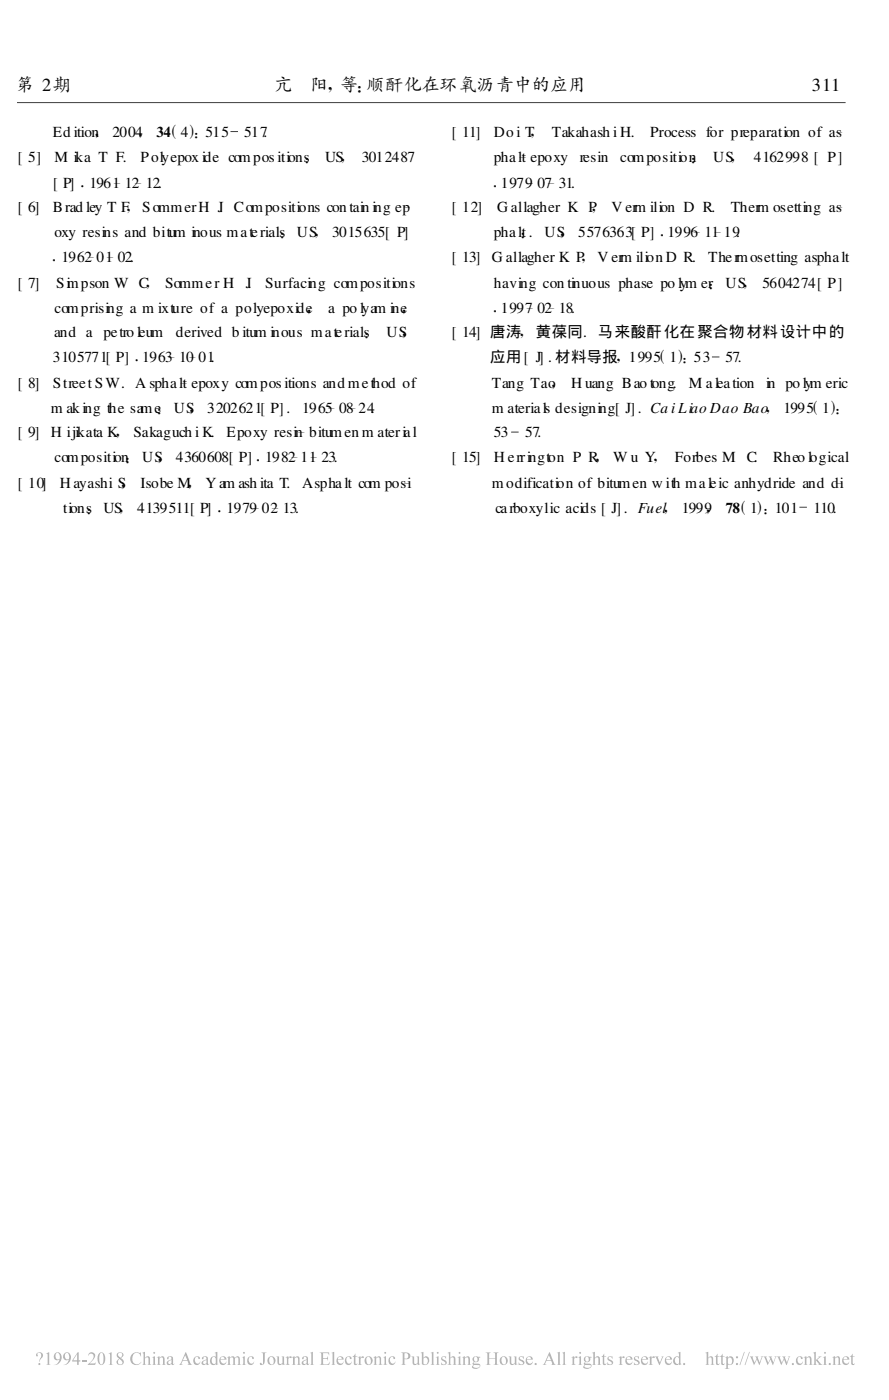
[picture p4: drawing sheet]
<svg xmlns="http://www.w3.org/2000/svg" width="179mm" height="281mm" viewBox="0 0 179 281" stroke-linecap="round" stroke-linejoin="round" font-family="sans-serif">
<path d="M3.4 20.6h166.4M46.3 26.4h1.5M143 71.7h1.5M102.6 86.8h1.5M160.5 101.9h1.5" fill="none" stroke="#444" stroke-width=".21"/>
<g fill="#b3b3b3">
<path d="M7.3 272a.73 .73 0 0 1 1.2-.1 .73 .73 0 0 1-.3 1.2l-.3 .5v-.5a.93 .93 0 0 0 .1-1.3h-.2a.48 .48 0 0 0-.3 .7l-.2-.2zM7.7 274a.22 .22 0 0 1 .4 0 .22 .22 0 0 1-.4 0z" fill-rule="evenodd"/>
<path d="M141.6 271.8l.6-.2v1.2a.54 .54 0 0 1 .7-.3 .54 .54 0 0 1 .3 .7v.9l.3 .1h-.9l.3-.2v-1a.35 .35 0 0 0-.3-.3 .35 .35 0 0 0-.4 .2v1.2l.3 .1h-.9l.3-.2v-2z" fill-rule="evenodd"/>
<path d="M13 271.8a.93 .93 0 0 1 1.1 .3 .93 .93 0 0 1 .1 1.1 1.34 1.34 0 0 1-1.5 1 1.26 1.26 0 0 0 1.1-1.1 .77 .77 0 0 1-1.1-.2 .77 .77 0 0 1 .3-1.1zM13.3 271.8a.64 .64 0 0 0-.3 .9 .64 .64 0 0 0 .9 .3 .99 .99 0 0 0-.5-1.2z" fill-rule="evenodd"/>
<path d="M15.6 271.7h.2v1.6h.3v.2h-.3v.7h-.3v-.7h-1v-.2zM15.5 272l-.8 1.3h.8z" fill-rule="evenodd"/>
<path d="M16.4 273.2h1v.3h-1z" fill-rule="evenodd"/>
<path d="M17.9 271.8a.73 .73 0 0 1 1 .1 .73 .73 0 0 1 0 1l-.9 1h.9l.4-.2-.2 .5h-1.5a2.65 2.65 0 0 0 1.2-1.9 .6 .6 0 0 0-.6-.3 .6 .6 0 0 0-.5 .4z" fill-rule="evenodd"/>
<path d="M19.9 271.9a.67 .67 0 0 1 .8-.2 .67 .67 0 0 1 .4 .7 1.34 1.34 0 0 1-.7 1.8 1.53 1.53 0 0 1-.5-2.3zM20.2 271.8a2.28 2.28 0 0 0 0 2.3h.3a2.23 2.23 0 0 0 0-2.3z" fill-rule="evenodd"/>
<path d="M21.8 272l.6-.3v2.2l.3 .3h-.9l.3-.1v-1.7v-.4z" fill-rule="evenodd"/>
<path d="M45.5 272.7l.6-.2v.3a.52 .52 0 0 1 .5-.3 .52 .52 0 0 1 .5 .3 .53 .53 0 0 1 .7-.3 .53 .53 0 0 1 .4 .6v.9l.2 .2h-.8l.3-.2v-.9a.35 .35 0 0 0-.3-.4 .35 .35 0 0 0-.4 .3v1.1l.2 .1h-.8l.2-.2v-.9a.37 .37 0 0 0-.2-.4 .37 .37 0 0 0-.5 .2v1.1l.3 .2h-.8l.2-.1v-1.3z" fill-rule="evenodd"/>
<path d="M125.8 272.7a.67 .67 0 0 1 .8-.2 .67 .67 0 0 1 .4 .7h-1.2a.6 .6 0 0 0 .4 .7 .6 .6 0 0 0 .8-.4 .74 .74 0 0 1-1 .7 .74 .74 0 0 1-.4-1.1zM126 272.7l-.2 .3h.8a.39 .39 0 0 0-.2-.4 .39 .39 0 0 0-.4 .1z" fill-rule="evenodd"/>
<path d="M28.5 271.8l.6-.2v1.2a.55 .55 0 0 1 .7-.3 .55 .55 0 0 1 .3 .7v.8l.3 .2h-.8l.2-.2v-1a.35 .35 0 0 0-.3-.3 .35 .35 0 0 0-.4 .2v1.1l.3 .2h-.9l.3-.1v-.3v-1.7v-.3z" fill-rule="evenodd"/>
<path d="M78.2 272.7a.54 .54 0 0 1 .7-.3 .54 .54 0 0 1 .3 .6h-.1a.42 .42 0 0 0-.5-.4 .42 .42 0 0 0-.3 .6 .59 .59 0 0 0 .4 .7 .59 .59 0 0 0 .7-.4 .75 .75 0 0 1-1 .7 .75 .75 0 0 1-.4-1.1z" fill-rule="evenodd"/>
<path d="M9.2 272l.7-.3v2.3l.3 .2h-.9l.3-.1v-2z" fill-rule="evenodd"/>
<path d="M53.6 273.3a.85 .85 0 0 1 1.7 0 .85 .85 0 0 1-1.7 0zM54.2 272.7a.86 .86 0 0 0 .5 1.4 .91 .91 0 0 0-.3-1.5z" fill-rule="evenodd"/>
<path d="M128.9 272.7a.69 .69 0 0 1 .8-.2 .69 .69 0 0 1 .4 .7h-1.2a.6 .6 0 0 0 .4 .7 .6 .6 0 0 0 .8-.4 .7 .7 0 0 1-.8 .8 .7 .7 0 0 1-.6-.9zM129.1 272.7l-.2 .3h.9a.4 .4 0 0 0-.3-.4 .4 .4 0 0 0-.4 .1z" fill-rule="evenodd"/>
<path d="M39.1 272.7a.56 .56 0 0 1 .6-.2 .56 .56 0 0 1 .4 .5 .27 .27 0 0 1-.3-.1 .27 .27 0 0 1-.1-.2 .6 .6 0 0 0-.6 .3 .6 .6 0 0 0 .2 .7 .55 .55 0 0 0 .5 .2 .55 .55 0 0 0 .5-.4 .76 .76 0 0 1-1 .7 .76 .76 0 0 1-.5-1.1z" fill-rule="evenodd"/>
<path d="M88.7 272.6l.9-.1v.5a.45 .45 0 0 0-.3-.4 .45 .45 0 0 0-.5 .1v.3l.3 .2a.59 .59 0 0 1 .5 .7 .59 .59 0 0 1-.9 .3h-.1v-.5a.45 .45 0 0 0 .3 .4 .45 .45 0 0 0 .5-.2v-.3l-.7-.4-.1-.3z" fill-rule="evenodd"/>
<path d="M44.2 272.7a.69 .69 0 0 1 .8-.2 .69 .69 0 0 1 .5 .7h-1.2a.6 .6 0 0 0 .3 .7 .6 .6 0 0 0 .8-.4 .7 .7 0 0 1-.8 .8 .7 .7 0 0 1-.6-.9zM44.4 272.7l-.1 .3h.8a.4 .4 0 0 0-.2-.4 .4 .4 0 0 0-.5 .1z" fill-rule="evenodd"/>
<path d="M23.6 271.8a.63 .63 0 0 1 1 .1 .63 .63 0 0 1-.3 .9 .73 .73 0 0 1 .6 .9 .73 .73 0 0 1-.8 .6 .73 .73 0 0 1-.7-.8l.5-.6a.68 .68 0 0 1-.3-1.1zM23.8 271.9l-.1 .3 .5 .6a.49 .49 0 0 0 .4-.7 .49 .49 0 0 0-.8-.2zM24 273a.55 .55 0 0 0-.3 .8 .55 .55 0 0 0 .9 .1l-.1-.4z" fill-rule="evenodd"/>
<path d="M133.7 272.7a.69 .69 0 0 1 .8-.2 .69 .69 0 0 1 .4 .7h-1.2a.6 .6 0 0 0 .4 .7 .6 .6 0 0 0 .8-.4 .7 .7 0 0 1-.8 .8 .7 .7 0 0 1-.6-.9zM133.9 272.7l-.2 .3h.8a.4 .4 0 0 0-.2-.4 .4 .4 0 0 0-.4 .1z" fill-rule="evenodd"/>
<path d="M49.8 272.7a.54 .54 0 0 1 .7-.3 .54 .54 0 0 1 .4 .6h-.2a.42 .42 0 0 0-.5-.4 .42 .42 0 0 0-.3 .6 .59 .59 0 0 0 .4 .7 .59 .59 0 0 0 .7-.4 .75 .75 0 0 1-.9 .7 .75 .75 0 0 1-.4-1.1z" fill-rule="evenodd"/>
<path d="M52.5 271.7h1l-.3 .3v1.4a.62 .62 0 0 1-.2 .7 .62 .62 0 0 1-.8 0l.1-.3h.2l.2 .3 .1-.2v-1.9z" fill-rule="evenodd"/>
<path d="M55.4 272.5h.6v1.1a.36 .36 0 0 0 .3 .4 .36 .36 0 0 0 .4-.2v-1.1l-.2-.2h.5v1.4l.3 .1-.6 .2v-.3a.54 .54 0 0 1-.6 .3 .54 .54 0 0 1-.4-.6v-.9z" fill-rule="evenodd"/>
<path d="M57.3 272.7l.6-.2v.3l.4-.3a.18 .18 0 0 1 .3 .1 .18 .18 0 0 1-.2 .2l-.3-.1-.2 .3v1l.3 .2h-.9l.3-.1v-.3v-1z" fill-rule="evenodd"/>
<path d="M105.8 272.7a.69 .69 0 0 1 .7-.2 .69 .69 0 0 1 .5 .7h-1.2a.6 .6 0 0 0 .4 .7 .6 .6 0 0 0 .7-.4 .7 .7 0 0 1-.7 .8 .7 .7 0 0 1-.6-.9zM105.9 272.7l-.1 .3h.8a.4 .4 0 0 0-.2-.4 .4 .4 0 0 0-.5 .1z" fill-rule="evenodd"/>
<path d="M62.3 271.8l.5-.2v2.5l.3 .1h-.8l.2-.1v-.3v-1.8z" fill-rule="evenodd"/>
<path d="M60.8 272.6a.6 .6 0 0 1 .7-.1 .6 .6 0 0 1 .3 .6l.1 .9h.2l-.4 .2-.1-.2a.49 .49 0 0 1-.8 .2 .49 .49 0 0 1-.1-.7l.9-.4-.1-.3a.32 .32 0 0 0-.4-.2 .32 .32 0 0 0-.2 .4l-.2 .1-.1-.2zM61 273.5l-.1 .4 .2 .1 .5-.1v-.7z" fill-rule="evenodd"/>
<path d="M64.2 271.7h1.9v.6l-.3-.4-.9-.1v1h.8l.2-.3v.8l-.2-.3h-.8v1l.1 .1a.89 .89 0 0 0 1.2-.5l-.1 .6h-1.9l.3-.1v-.3v-1.8z" fill-rule="evenodd"/>
<path d="M66.5 271.8l.6-.2v2.4l.2 .2h-.8l.3-.1v-2.1z" fill-rule="evenodd"/>
<path d="M92.1 271.8a.2 .2 0 0 1 .4 0 .2 .2 0 0 1-.4 0zM91.8 272.7l.6-.2v1.5l.3 .2h-.8l.2-.1v-1.3z" fill-rule="evenodd"/>
<path d="M71.3 272l.1 .5h.4v.1h-.4v1.3l.1 .1 .3-.1a.38 .38 0 0 1-.5 .4 .38 .38 0 0 1-.3-.5v-1.2h-.2z" fill-rule="evenodd"/>
<path d="M130.2 272.7l.6-.2v.3l.3-.3h.2a.2 .2 0 0 1 .1 .3 .2 .2 0 0 1-.3-.1l-.3 .3v1l.3 .2h-.9l.3-.2v-1.2z" fill-rule="evenodd"/>
<path d="M71.8 272.7l.6-.2v.3l.3-.3h.2a.2 .2 0 0 1 .1 .3 .21 .21 0 0 1-.4-.1l-.2 .3v1l.3 .2h-.9l.3-.2v-1.2z" fill-rule="evenodd"/>
<path d="M127.4 272.6l.9-.1v.5a.47 .47 0 0 0-.3-.4 .47 .47 0 0 0-.5 .1l.3 .5a.59 .59 0 0 1 .6 .8 .59 .59 0 0 1-1 .2h-.1v-.5a.48 .48 0 0 0 .3 .4 .48 .48 0 0 0 .6-.2l-.1-.3-.7-.4-.1-.3z" fill-rule="evenodd"/>
<path d="M77.2 271.8a.18 .18 0 0 1 .3 0 .18 .18 0 0 1-.3 0zM76.9 272.7l.6-.2v1.5l.3 .2h-.9l.3-.1v-.3v-1z" fill-rule="evenodd"/>
<path d="M30.8 271.8a.18 .18 0 0 1 .3 0 .18 .18 0 0 1-.3 0zM30.5 272.7l.6-.2v1.5l.3 .2h-.8l.2-.1v-1.3z" fill-rule="evenodd"/>
<path d="M80.5 271.7h.9a.74 .74 0 0 1 1 .8 .74 .74 0 0 1-1.1 .6l-.1-.1v1l.4 .2h-1.1l.3-.1 .1-.3v-1.8zM81.2 271.9v1a.57 .57 0 0 0 .8-.5 .57 .57 0 0 0-.8-.5z" fill-rule="evenodd"/>
<path d="M82.5 272.5h.6v1.1a.36 .36 0 0 0 .3 .4 .36 .36 0 0 0 .5-.2l-.1-1.1-.2-.2h.5v1.3l.1 .2h.2l-.5 .2v-.3a.54 .54 0 0 1-.7 .3 .54 .54 0 0 1-.4-.6v-.9z" fill-rule="evenodd"/>
<path d="M48.8 271.8a.2 .2 0 0 1 .4 0 .2 .2 0 0 1-.4 0zM48.6 272.7l.5-.2 .1 1.5 .2 .2h-.8l.2-.1 .1-.3-.1-1z" fill-rule="evenodd"/>
<path d="M86.5 271.8l.5-.2v2.5l.3 .1h-.8l.2-.1v-.3v-1.8z" fill-rule="evenodd"/>
<path d="M87.7 271.8a.2 .2 0 0 1 .4 0 .2 .2 0 0 1-.4 0zM87.5 272.7l.6-.2v1.5l.2 .2h-.8l.2-.1v-1.3z" fill-rule="evenodd"/>
<path d="M40.6 272.8a.61 .61 0 0 1 .7-.3 .61 .61 0 0 1 .4 .6l.1 .9h.2l-.4 .2-.1-.2a.49 .49 0 0 1-.8 .2 .49 .49 0 0 1-.1-.7l.9-.4-.1-.3a.32 .32 0 0 0-.4-.2 .32 .32 0 0 0-.2 .4h-.2zM40.9 273.5l-.1 .4 .2 .1 .5-.1v-.7z" fill-rule="evenodd"/>
<path d="M67.8 272.7a.67 .67 0 0 1 .8-.2 .67 .67 0 0 1 .4 .7h-1.2a.6 .6 0 0 0 .4 .7 .6 .6 0 0 0 .8-.4 .74 .74 0 0 1-1 .7 .74 .74 0 0 1-.4-1.1zM68 272.7l-.2 .3h.8a.39 .39 0 0 0-.2-.4 .39 .39 0 0 0-.4 .1z" fill-rule="evenodd"/>
<path d="M145.6 272.7l.6-.2v.4a.62 .62 0 0 1 .7-.4 .62 .62 0 0 1 .4 .8 .76 .76 0 0 1-.3 .8 .76 .76 0 0 1-.8 0v.7l.2 .2h-.9l.3-.1v-.3v-1.8zM146.2 273v.6a.46 .46 0 0 0 .5 .6 .46 .46 0 0 0 .3-.7 .49 .49 0 0 0-.2-.7 .49 .49 0 0 0-.6 .2z" fill-rule="evenodd"/>
<path d="M92.7 272.7l.6-.2v.3a.54 .54 0 0 1 .7-.3 .54 .54 0 0 1 .4 .6v1l.2 .1h-.8l.3-.2v-.9l-.1-.3-.2-.1-.5 .2v1.1l.3 .2h-.8l.2-.2v-1.2z" fill-rule="evenodd"/>
<path d="M95.1 272.7l.4-.2 .9 .1v.2h-.3a.68 .68 0 0 1-.1 .8 .68 .68 0 0 1-.8 .1l-.1 .2 .1 .1a1.02 1.02 0 0 1 1.2 .4 .95 .95 0 0 1-.7 .6 .95 .95 0 0 1-.9-.4l.3-.4-.2-.3 .3-.3-.3-.5zM95.3 272.7a.48 .48 0 0 0-.1 .6 .48 .48 0 0 0 .6 .2 .48 .48 0 0 0 .1-.6 .48 .48 0 0 0-.6-.2zM95.1 274.2l-.1 .3a.73 .73 0 0 0 .7 .3 .73 .73 0 0 0 .6-.5z" fill-rule="evenodd"/>
<path d="M114.7 272.7l.6-.2v.3l.3-.3h.2a.2 .2 0 0 1 .1 .3 .21 .21 0 0 1-.4-.1l-.2 .3v1l.3 .2h-.9l.3-.2v-1.2z" fill-rule="evenodd"/>
<path d="M97.5 271.7h1.1l-.4 .3v.9h1.2v-1l-.3-.2h1l-.3 .2v2l.3 .3h-1l.3-.1v-1.1h-1.2v.9l.4 .3h-1.1l.3-.1 .1-.3v-1.8z" fill-rule="evenodd"/>
<path d="M167.1 272.7l.6-.2v.3a.52 .52 0 0 1 .6-.3 .52 .52 0 0 1 .4 .6v1l.2 .1h-.8l.2-.1 .1-.3v-.9l-.3-.2-.4 .2v1.2l.2 .1h-.8l.3-.2v-1.2z" fill-rule="evenodd"/>
<path d="M102.1 272.5h.6v1.1a.36 .36 0 0 0 .2 .4 .36 .36 0 0 0 .5-.2l-.1-1.1-.2-.2h.6v1.4l.3 .1-.6 .2v-.3a.54 .54 0 0 1-.7 .3 .54 .54 0 0 1-.4-.6v-.9z" fill-rule="evenodd"/>
<path d="M104.3 272.6l.9-.1v.5a.47 .47 0 0 0-.3-.4 .47 .47 0 0 0-.5 .1l.2 .5a.59 .59 0 0 1 .6 .8 .59 .59 0 0 1-1 .2h-.1v-.5a.48 .48 0 0 0 .4 .4 .48 .48 0 0 0 .5-.2l-.1-.3-.7-.4-.1-.3z" fill-rule="evenodd"/>
<path d="M69.5 272.7a.54 .54 0 0 1 .6-.3 .54 .54 0 0 1 .4 .6h-.2a.42 .42 0 0 0-.5-.4 .42 .42 0 0 0-.3 .6 .59 .59 0 0 0 .4 .7 .59 .59 0 0 0 .8-.4 .75 .75 0 0 1-1 .7 .75 .75 0 0 1-.4-1.1z" fill-rule="evenodd"/>
<path d="M156 272.5h.7l-.1 .2 .4 1.1 .4-.8-.4-.5h.8l-.2 .2 .4 1.1 .4-1.1-.2-.2 .5 .1-.2 .2-.5 1.4-.6-1.1-.6 1.1-.6-1.5z" fill-rule="evenodd"/>
<path d="M110.3 271.7l1 2.3 .3 .2h-1l.3-.2-.2-.6h-1l-.2 .6 .2 .2h-.7l.4-.5zM110.2 272.3l-.5 1h.9z" fill-rule="evenodd"/>
<path d="M111.8 271.8l.6-.2v2.4l.2 .2h-.8l.3-.1v-2.1z" fill-rule="evenodd"/>
<path d="M112.9 271.8l.5-.2v2.2l.1 .3 .2 .1h-.8l.2-.1v-.3v-1.7v-.3z" fill-rule="evenodd"/>
<path d="M43.1 271.8l.5-.2v2.3l.3 .1-.6 .2v-.2a.7 .7 0 0 1-.9 .1 .7 .7 0 0 1-.2-.9l.3-.6 .5-.1 .3 .1v-.6zM42.7 272.7a.77 .77 0 0 0 .5 1.3l.1-.1v-.9a.39 .39 0 0 0-.2-.3 .39 .39 0 0 0-.4 0z" fill-rule="evenodd"/>
<path d="M116.3 271.8a.2 .2 0 0 1 .4 0 .2 .2 0 0 1-.4 0zM116.1 272.7l.6-.2v1.6l.2 .1h-.8l.2-.2v-1.2z" fill-rule="evenodd"/>
<path d="M117.4 272.7l.5-.2 .9 .2-.4 .1a.68 .68 0 0 1-.1 .8 .68 .68 0 0 1-.8 .1l-.1 .2 .3 .1a.72 .72 0 0 1 1.1 .5 .9 .9 0 0 1-.8 .6 .9 .9 0 0 1-.9-.5l.3-.4-.2-.1 .1-.2 .2-.3-.3-.4zM117.6 272.7a.49 .49 0 0 0-.1 .6 .49 .49 0 0 0 .6 .2 .5 .5 0 0 0 .1-.6 .5 .5 0 0 0-.6-.2zM117.5 274.2l-.2 .3a.73 .73 0 0 0 .7 .3 .73 .73 0 0 0 .6-.5z" fill-rule="evenodd"/>
<path d="M160.1 272.7a.56 .56 0 0 1 .6-.2 .56 .56 0 0 1 .4 .5 .27 .27 0 0 1-.3-.1 .27 .27 0 0 1-.1-.2 .6 .6 0 0 0-.6 .3 .6 .6 0 0 0 .2 .7 .55 .55 0 0 0 .5 .2 .55 .55 0 0 0 .5-.4 .76 .76 0 0 1-1 .7 .76 .76 0 0 1-.5-1.1z" fill-rule="evenodd"/>
<path d="M121.3 272v.5h.4v.1h-.4v1.3l.1 .1 .4-.1a.38 .38 0 0 1-.5 .4 .38 .38 0 0 1-.3-.5v-1.2h-.2z" fill-rule="evenodd"/>
<path d="M122.1 272.6l.9-.1v.5a.44 .44 0 0 0-.3-.4 .44 .44 0 0 0-.5 .2l.3 .4a.59 .59 0 0 1 .5 .7 .59 .59 0 0 1-.9 .3h-.1v-.5a.48 .48 0 0 0 .3 .4 .48 .48 0 0 0 .5-.2v-.3l-.8-.5z" fill-rule="evenodd"/>
<path d="M74.9 272.7l.6-.2v.3a.52 .52 0 0 1 .7-.3 .52 .52 0 0 1 .3 .6l.1 1 .2 .1h-.8l.2-.1v-.3v-.9l-.2-.2-.5 .2v1.2l.3 .1h-.8l.2-.2v-1.2z" fill-rule="evenodd"/>
<path d="M124.2 272.7l.6-.2v.3l.3-.3 .3 .1a.23 .23 0 0 1-.2 .2 .23 .23 0 0 1-.2-.1l-.2 .3v1l.3 .2h-.9l.3-.2v-1.2z" fill-rule="evenodd"/>
<path d="M153.3 272.5h.7l-.1 .3 .4 1 .4-.8-.4-.5h.7l-.1 .3 .4 1 .4-1.1-.2-.2 .5 .1-.3 .2-.5 1.4-.5-1.1-.6 1.1-.6-1.5z" fill-rule="evenodd"/>
<path d="M73.1 273.3a.86 .86 0 0 1 1.7 0 .86 .86 0 0 1-1.7 0zM73.7 272.7a1.07 1.07 0 0 0 .3 1.4 .83 .83 0 0 0 .5-.8 .83 .83 0 0 0-.6-.7z" fill-rule="evenodd"/>
<path d="M37.3 271.7l1 2.3 .3 .2h-1l.3-.2-.3-.6h-.9l-.3 .6 .3 .2h-.8l.5-.5zM37.2 272.3l-.5 1h.9z" fill-rule="evenodd"/>
<path d="M118.9 271.8l.6-.2v1.2a.55 .55 0 0 1 .7-.3 .55 .55 0 0 1 .3 .7v.9l.2 .1h-.8l.3-.2v-1a.35 .35 0 0 0-.4-.3 .35 .35 0 0 0-.3 .2v1.2l.2 .1h-.8l.2-.1v-2.1z" fill-rule="evenodd"/>
<path d="M84.4 271.8l.6-.2v1.2a.69 .69 0 0 1 1-.2 .69 .69 0 0 1 .1 1 .91 .91 0 0 1-1.4 .5v-2.1zM85.1 272.8l-.1 1.2a.53 .53 0 0 0 .7 .1 .53 .53 0 0 0 .2-.7 .51 .51 0 0 0-.2-.6 .51 .51 0 0 0-.6 0z" fill-rule="evenodd"/>
<path d="M136.1 271.8l.5-.2v2.2l.1 .2h.2l-.6 .2v-.2a.75 .75 0 0 1-1 0 .75 .75 0 0 1 0-1l.5-.5 .5 .1v-.7zM135.7 272.7a.75 .75 0 0 0-.2 .8 .75 .75 0 0 0 .7 .5l.1-.1v-.9a.39 .39 0 0 0-.2-.3 .39 .39 0 0 0-.4 0z" fill-rule="evenodd"/>
<path d="M58.6 272.7l.6-.2v.3a.52 .52 0 0 1 .6-.3 .52 .52 0 0 1 .3 .6l.1 1 .2 .1h-.8l.2-.1 .1-.3-.1-.9-.2-.2-.4 .2v1.2l.2 .1h-.8l.2-.2v-1.2z" fill-rule="evenodd"/>
<path d="M31.4 272.7l.6-.2v.3a.54 .54 0 0 1 .7-.3 .54 .54 0 0 1 .4 .6v1l.2 .1h-.8l.2-.2v-.9v-.3l-.2-.1-.5 .2v1.1l.3 .2h-.8l.2-.2v-1.2z" fill-rule="evenodd"/>
<path d="M11 272a.85 .85 0 0 1 1.1-.1 .85 .85 0 0 1 .3 1.1 1.38 1.38 0 0 1-1.6 1.2 1.2 1.2 0 0 0 1.2-1.1 .75 .75 0 0 1-1.1-.1 .75 .75 0 0 1 .1-1zM11.3 272a.65 .65 0 0 0-.1 .7 .65 .65 0 0 0 .7 .3 .74 .74 0 0 0-.5-1.2z" fill-rule="evenodd"/>
<path d="M144 272l.1 .5h.4v.1h-.4v1.3l.1 .1 .3-.1a.39 .39 0 0 1-.4 .4 .39 .39 0 0 1-.3-.5v-1.2h-.3z" fill-rule="evenodd"/>
<path d="M145.1 272v.5h.4v.1h-.4v1.3l.1 .1 .4-.1a.38 .38 0 0 1-.5 .4 .38 .38 0 0 1-.3-.5v-1.2h-.3z" fill-rule="evenodd"/>
<path d="M33.7 272.6a.62 .62 0 0 1 .7-.1 .62 .62 0 0 1 .3 .6l.1 .9h.2l-.4 .2-.2-.2a.48 .48 0 0 1-.7 .2 .48 .48 0 0 1-.1-.7l.8-.4v-.3a.33 .33 0 0 0-.4-.2 .33 .33 0 0 0-.2 .4h-.2zM33.8 273.5v.3l.1 .2 .5-.1v-.7z" fill-rule="evenodd"/>
<path d="M147.8 272.7a.21 .21 0 0 1 .4 0 .21 .21 0 0 1-.4 0zM147.7 274a.25 .25 0 0 1 .5 0 .25 .25 0 0 1-.5 0z" fill-rule="evenodd"/>
<path d="M149.4 271.6h.1l-.9 2.6h-.1z" fill-rule="evenodd"/>
<path d="M150.4 271.6h.2l-1 2.6h-.1z" fill-rule="evenodd"/>
<path d="M150.6 272.5h.7l-.2 .3 .4 1 .4-.8-.3-.5h.7l-.1 .3 .3 1 .4-1.1-.2-.2 .5 .1-.2 .2-.5 1.4-.5-1.1-.6 1.1z" fill-rule="evenodd"/>
<path d="M26.6 272a1.78 1.78 0 0 1 1.6-.2l.1-.1v.8a.92 .92 0 0 0-1.1-.7 .92 .92 0 0 0-.6 1.2 .98 .98 0 0 0 .6 1.1 .98 .98 0 0 0 1.2-.5 1.24 1.24 0 0 1-1.9 .3 1.24 1.24 0 0 1 .1-1.9z" fill-rule="evenodd"/>
<path d="M89.9 271.8l.5-.2v1.2a.55 .55 0 0 1 .7-.3 .55 .55 0 0 1 .3 .7v.8l.3 .2h-.8l.2-.2v-1a.35 .35 0 0 0-.3-.3 .35 .35 0 0 0-.4 .2v1.1l.3 .2h-.8l.2-.1v-.3v-1.7v-.3z" fill-rule="evenodd"/>
<path d="M100.3 273.3a.85 .85 0 0 1 1.7 0 .85 .85 0 0 1-1.7 0zM100.8 272.7a.86 .86 0 0 0 .6 1.4 .91 .91 0 0 0-.4-1.5z" fill-rule="evenodd"/>
<path d="M161.3 272.7l.6-.2v.3a.54 .54 0 0 1 .7-.3 .54 .54 0 0 1 .3 .6v1l.3 .1h-.8l.2-.2v-.9v-.3l-.3-.1-.4 .2v1.1l.3 .2h-.8l.2-.2v-1.2z" fill-rule="evenodd"/>
<path d="M163.2 271.8l.6-.2v1.7l.6-.6-.1-.2h.7l-.9 .7 1 1h-.8l.1-.2-.6-.7v.8l.3 .1h-.9l.3-.1v-.3v-1.7l-.1-.3z" fill-rule="evenodd"/>
<path d="M165.5 271.8a.18 .18 0 0 1 .3 0 .18 .18 0 0 1-.3 0zM165.2 272.7l.6-.2v1.5l.3 .2h-.9l.3-.1v-1.3z" fill-rule="evenodd"/>
<path d="M131.5 272.5h.8l-.2 .2 .4 1.1 .4-1.1-.1-.2h.5l-.8 1.7-.8-1.5z" fill-rule="evenodd"/>
<path d="M169.3 272.7a.67 .67 0 0 1 .8-.2 .67 .67 0 0 1 .4 .7h-1.1a.6 .6 0 0 0 .3 .7 .6 .6 0 0 0 .8-.4 .74 .74 0 0 1-1 .7 .74 .74 0 0 1-.4-1.1zM169.5 272.7l-.1 .3h.7a.39 .39 0 0 0-.1-.4 .39 .39 0 0 0-.5 .1z" fill-rule="evenodd"/>
<path d="M171.2 272v.5h.4v.1h-.4v1.3l.1 .1 .4-.1a.38 .38 0 0 1-.5 .4 .38 .38 0 0 1-.3-.5v-1.2h-.3z" fill-rule="evenodd"/>
<circle cx="107.5" cy="274" r=".23"/>
<circle cx="166.6" cy="274" r=".23"/>
<circle cx="159.2" cy="274" r=".23"/>
<circle cx="137.4" cy="274" r=".22"/>
</g>
<g font-size="3.7">
<text x="3.2" y="18.3">第 2期</text>
<text x="55" y="18.3">亢</text>
<text x="62.4" y="18.3">阳,等:</text>
<text x="73.4" y="18.3">顺酐化在环氧沥青中的应用</text>
<text x="163" y="18.3">311</text>
</g>
<g font-size="3.1">
<text x="10.6" y="27.5">Ed ition, 2004, 34(4):</text>
<text x="41.3" y="27.5">515</text>
<text x="49" y="27.5">517.</text>
<text x="90.7" y="27.5">[ 11]</text>
<text x="99.1" y="27.5">Do i T,</text>
<text x="110.8" y="27.5">Takahash i H.</text>
<text x="130.5" y="27.5">Process for preparation of as-</text>
<text x="3.5" y="32.5">[ 5]</text>
<text x="10.9" y="32.5">M ika T F.</text>
<text x="28.2" y="32.5">Polyepox ide compos itions:US,</text>
<text x="72.7" y="32.5">3012487</text>
<text x="99.1" y="32.5">phalt-</text>
<text x="106.5" y="32.5">epoxy</text>
<text x="116.4" y="32.5">resin</text>
<text x="124.5" y="32.5">composition:US,</text>
<text x="151.3" y="32.5">4162998 [ P]</text>
<text x="10.6" y="37.7">[ P] . 1961- 12</text>
<text x="25" y="37.7">12-.</text>
<text x="98.8" y="37.7">.1979- 31</text>
<text x="107.9" y="37.7">07-.</text>
<text x="3.5" y="42.7">[ 6]</text>
<text x="10.6" y="42.7">Brad ley T F, SommerH J. Compositions con tain ing ep-</text>
<text x="10.9" y="47.6">oxy resins and bitum inous materials:US, 3015635[ P]</text>
<text x="90.7" y="42.7">[ 12]</text>
<text x="99.1" y="47.6">phalt: US, 5576363[ P] .1996- 19</text>
<text x="99.8" y="42.7">G allagher K P,</text>
<text x="106.2" y="47.6">.</text>
<text x="122.8" y="42.7">V erm ilion D R.</text>
<text x="141.5" y="47.6">11-.</text>
<text x="146.8" y="42.7">Therm osetting as-</text>
<text x="10.2" y="52.6">. 1962--.</text>
<text x="19.4" y="52.6">01</text>
<text x="23.6" y="52.6">02</text>
<text x="90.7" y="52.6">[ 13]</text>
<text x="98.8" y="52.6">G allagher K P, V erm ilion D R.</text>
<text x="142.2" y="52.6">Thermosetting asphalt</text>
<text x="3.5" y="57.9">[ 7]</text>
<text x="11.3" y="57.9">Simpson W C,</text>
<text x="33.2" y="57.9">Sommer H</text>
<text x="49.4" y="57.9">J.</text>
<text x="53.3" y="57.9">Surfacing compositions</text>
<text x="99.1" y="57.9">having con tinuous phase po lym er:US,</text>
<text x="153.1" y="57.9">5604274[ P]</text>
<text x="10.9" y="62.8">comprising a m ixture of a polyepoxide,</text>
<text x="66" y="62.8">a po lyam ine,</text>
<text x="98.8" y="62.8">.1997- 18</text>
<text x="107.9" y="62.8">02-.</text>
<text x="10.9" y="67.7">and a</text>
<text x="20.8" y="67.7">petro leum</text>
<text x="35.3" y="67.7">derived b itum inous materials:US,</text>
<text x="90.7" y="67.7">[ 14] 唐涛, 黄葆同. 马来酸酐化在聚合物材料设计中的</text>
<text x="3.5" y="78">[ 8]</text>
<text x="10.6" y="72.7">3105771[ P] .1963- 01</text>
<text x="10.6" y="78">Street SW. A sphalt-</text>
<text x="36" y="72.7">10-.</text>
<text x="38.5" y="78">epoxy compos itions and method of</text>
<text x="98.4" y="72.7">应用[ J] . 材料导报, 1995(1):3</text>
<text x="98.8" y="78">Tang Tao,</text>
<text x="114.7" y="78">H uang Bao tong.</text>
<text x="138.3" y="78">M aleation</text>
<text x="139.3" y="72.7">5</text>
<text x="145.7" y="72.7">57.</text>
<text x="153.8" y="78">in po lym eric</text>
<text x="10.2" y="82.9">m ak ing the same:US, 3202621[ P].</text>
<text x="60.7" y="82.9">1965- 24</text>
<text x="68.1" y="82.9">08-.</text>
<text x="98.8" y="82.9">m aterials designing[ J]. Ca i Liao Dao Bao, 1995(1):</text>
<text x="3.5" y="87.8">[ 9]</text>
<text x="10.2" y="87.8">H ijikata K, Sakaguch i K.</text>
<text x="45.5" y="87.8">Epoxy resin-tumen m aterial</text>
<text x="62.1" y="87.8">bi</text>
<text x="99.1" y="87.8">53</text>
<text x="105.5" y="87.8">57.</text>
<text x="10.9" y="92.8">composition:US, 4360608[ P]. 1982--.</text>
<text x="60.3" y="92.8">11</text>
<text x="64.6" y="92.8">23</text>
<text x="90.7" y="92.8">[ 15]</text>
<text x="99.1" y="92.8">H errington P R, W u Y,</text>
<text x="135.5" y="92.8">Forbes M</text>
<text x="149.9" y="92.8">C.</text>
<text x="155.2" y="92.8">Rheo logical</text>
<text x="3.5" y="98.1">[ 10]</text>
<text x="12" y="98.1">H ayashi S,</text>
<text x="28.2" y="98.1">Isobe M, Y am ash ita T.</text>
<text x="60.7" y="98.1">Asphalt com posi-</text>
<text x="98.8" y="98.1">modification of bitumen w ith maleic anhydride and di-</text>
<text x="12.7" y="103">tions:US, 4139511[ P] . 1979--.</text>
<text x="52.6" y="103">02</text>
<text x="56.8" y="103">13</text>
<text x="99.5" y="103">carboxylic acids [ J]. Fuel, 1999,</text>
<text x="145.7" y="103">78(1):</text>
<text x="155.6" y="103">101</text>
<text x="163.3" y="103">110.</text>
</g>
</svg>
